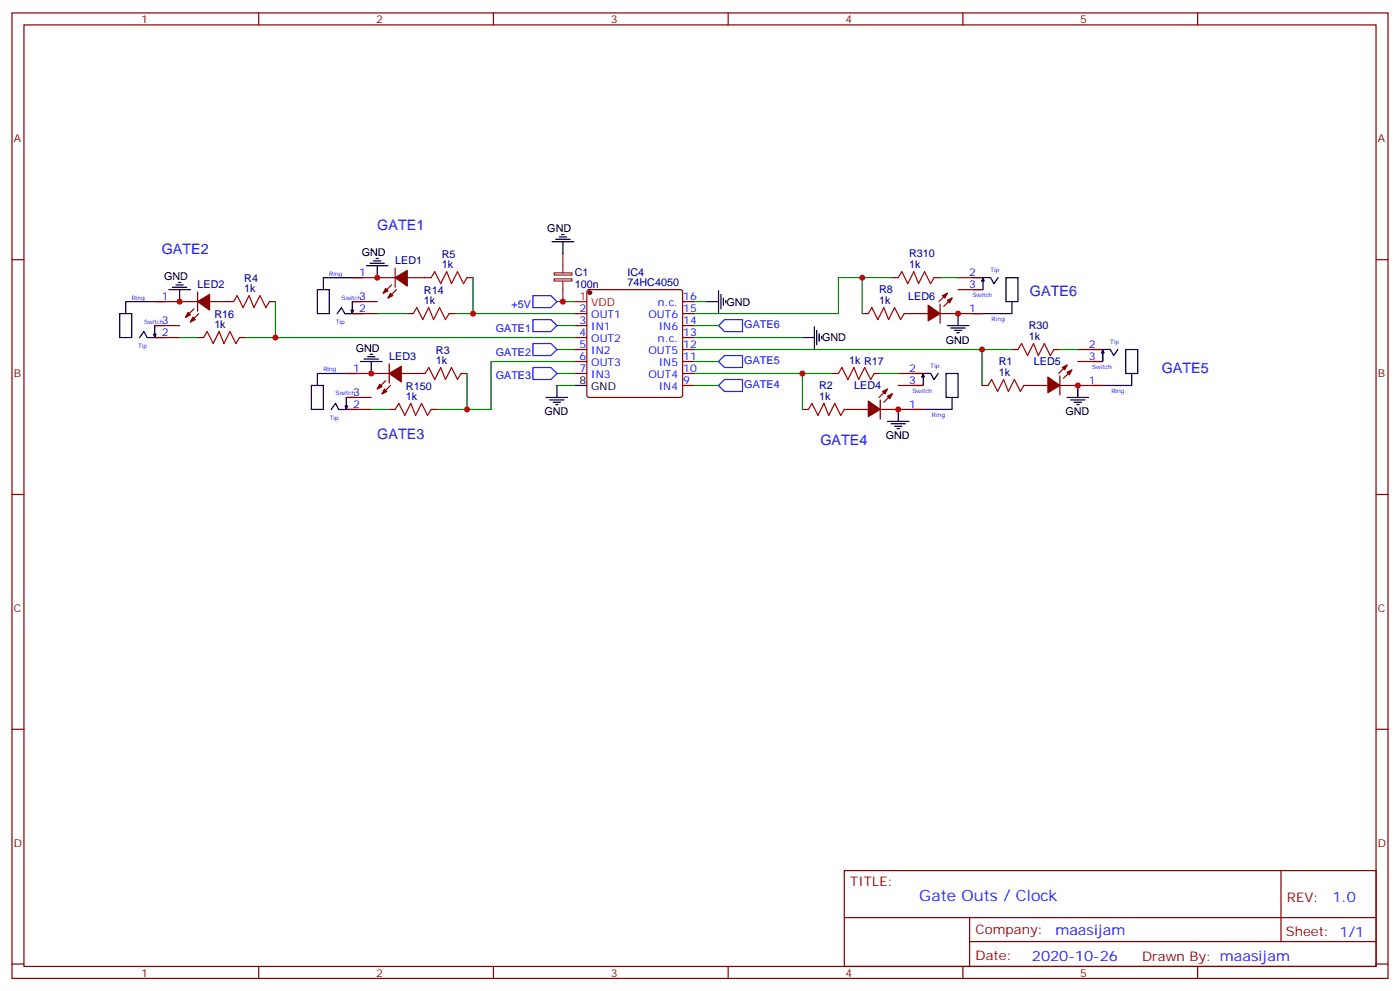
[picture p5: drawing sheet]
<svg xmlns="http://www.w3.org/2000/svg" width="412mm" height="292mm" viewBox="0 0 412 292" stroke-linecap="round" stroke-linejoin="round" font-family="sans-serif">
<g fill="none" stroke="#870000" stroke-width=".35">
<path d="M3.5 3.8h405.4v284.3h-405.4zM7.1 7.3h398.2v277.3h-398.2zM76.2 3.8v3.5M145.3 3.8v3.5M214.5 3.8v3.5M283.6 3.8v3.5M352.8 3.8v3.5M3.5 76.5h3.6M116.4 79v5.6M405.3 76.5h3.6M45.9 95.9h7M45.9 99.4h7"/>
<path d="M45.9 88.8h12.3M57.1 90.9l-2.4 2.5M58.2 99.4h1.8M58.2 86v5.7M58.6 92.4l-2.5 2.4M61.7 88.8h7.1M70.6 99.4h1.7M79.4 88.8h1.7M104.1 92.4h7M104.1 88.8h7M104.1 81.8h12.3M115.4 83.9l-2.5 2.5"/>
<path d="M116.8 85.3l-2.5 2.5M119.9 92.4h1.8M119.9 81.8h7.1M132.3 92.4h1.8M137.6 81.8h1.7M169.3 92.4h3.6M169.3 95.9h3.6M169.3 99.4h3.6M173.1 85.5l.5-.2h26.8l.5 .2 .2 .5v30.3l-.3 .5-.4 .3h-26.8l-.5-.3-.2-.5v-30.3zM201.1 92.4h3.5M201.1 95.9h3.5M201.1 99.4h3.5"/>
<path d="M201.1 88.8h3.5M254 92.4h1.8M262.8 81.8h1.8M266.3 92.4h7.1M275.2 81.8h1.7M276.9 92.4h12.4M276.9 89.5v5.7M279 86.4l-2.4 2.4M280.5 87.8l-2.5 2.4M282.2 81.8h7.1M282.2 85.3h7.1M102.3 110h12.4"/>
<path d="M102.3 117.1h7.1M113.6 112.1l-2.5 2.5M114.7 107.2v5.6M115 113.5l-2.5 2.5M118.2 110h7M135.8 110h1.8M169.3 102.9h3.6M169.3 106.5h3.6M169.3 110h3.6M201.1 102.9h3.5M201.1 106.5h3.5M201.1 110h3.5"/>
<path d="M201.1 113.5h3.5M245.2 110h1.7M257.5 110h1.8M259.3 117.8v5.6M261.4 114.6l-2.5 2.5M262.8 116l-2.5 2.5M264.6 110h7M264.6 113.5h7M289.3 113.5h1.7M298.1 102.9h1.8M301.6 113.5h7.1M310.4 102.9h1.8"/>
<path d="M312.2 113.5h12.4M312.2 110.7v5.6M314.3 107.5l-2.4 2.5M315.7 108.9l-2.4 2.5M317.5 102.9h7.1M317.5 106.5h7.1M102.3 120.6h7.1M114.7 120.6h1.7M127 120.6h1.8M236.4 120.6h1.7M248.7 120.6h7.1M259.3 120.6h12.3"/>
<path d="M3.5 145.6h3.6M405.3 145.6h3.6M3.5 214.8h3.6M405.3 214.8h3.6M248.7 256.4h156.6v28.2h-156.6zM377.3 256.4v20.9M248.7 270.2h156.5M285.6 277.3h119.6M285.6 270.2v14.2M3.5 283.9h3.6M76.2 284.6v3.5M145.3 284.6v3.5"/>
<path d="M214.5 284.6v3.5M283.6 284.6v3.5M352.8 284.6v3.5M405.3 283.9h3.6"/>
</g>
<g fill="#870000" stroke="#870000" stroke-width=".35">
<path d="M314.3 109.6l1.4-.7-.7 1.4z"/>
<path d="M312.9 108.2l1.4-.7-.7 1.4z"/>
<path d="M308.7 111.1l3.5 2.4-3.5 2.1z"/>
<path d="M261.4 116.7l1.4-.7-.7 1.4z"/>
<path d="M260 115.3l1.4-.7-.7 1.4z"/>
<path d="M255.8 118.1l3.5 2.5-3.5 2.1z"/>
<path d="M111.8 113.2l.7 .7-1.4 .7z"/>
<path d="M113.2 114.6l.7 .7-1.4 .7z"/>
<path d="M114.7 110l3.5-2.1v4.6z"/>
<path d="M55.4 92l.7 .7-1.4 .7z"/>
<path d="M56.8 93.4l.7 .7-1.4 .7z"/>
<path d="M58.2 88.8l3.5-2.1v4.6z"/>
<path d="M113.6 84.9l.7 .8-1.4 .7z"/>
<path d="M115 86.4l.7 .7-1.4 .7z"/>
<path d="M116.4 81.8l3.5-2.1v4.5z"/>
<path d="M279 88.5l1.5-.7-.7 1.4z"/>
<path d="M277.6 87.1l1.4-.7-.7 1.4z"/>
<path d="M273.4 89.9l3.5 2.5-3.5 2.1z"/>
<circle cx="173.7" cy="86.2" r=".53"/>
</g>
<path d="M169.3 88.8h3.6" fill="none" stroke="#f00" stroke-width=".35"/>
<g fill="none" stroke="#000" stroke-width=".35">
<path d="M107.9 78.2h6.4M109 77.5h4.2M110.1 76.8h2.1M110.8 76.1h.7M111.1 78.2v3.6M162.6 71.2h6.4M163.7 70.5h4.2M164.7 69.8h2.2M165.5 69.1h.7M165.8 71.2v3.5M35.3 92.4h3.5v7h-3.5zM48.4 95.9h-2.8v3.3l.4-.8h-.8l.3 .7 .1-.3"/>
<path d="M48.7 88.8h-11.6l-.1 3.6M48.7 99.4h-5.4l-.9-1.8-1.3 1.8M49.7 85.3h6.4M50.8 84.6h4.2M51.9 83.9h2.1M52.6 83.2h.7M52.9 85.3v3.5M93.5 85.3h3.5v7.1h-3.5zM106.6 88.8h-2.8v3.3l.4-.8-.8 .1 .4 .7v-.4M106.9 81.8h-11.6l-.1 3.5M106.9 92.4h-5.3l-1-1.8-1.3 1.8M208.1 88.8h3.6"/>
<path d="M211.7 85.7v6.3M212.4 86.7v4.2M213.1 87.8v2.1M213.8 88.5v.7M236.4 99.4h3.5M239.9 96.2v6.4M240.6 97.3v4.2M241.3 98.4v2.1M242 99.1v.7M279 95.9h6.4M280.1 96.6h4.2M281.2 97.3h2.1"/>
<path d="M281.9 98h.7M282.2 92.4v3.5M289.6 82.4v-.4l.3 .8h-.7l.4-.8v3.3h-2.9M294 81.7l-1.2 1.9-1-1.8h-5.4M296.3 81.8h3.6v7h-3.6zM298.2 88.8l-.1 3.6h-11.7M91.7 113.5h3.5v7.1h-3.5zM104.8 117.1h-2.8v3.3l.4-.8h-.8l.4 .7v-.4M105.1 110h-11.6l-.1 3.5M106.2 106.5h6.3M107.2 105.8h4.3M108.3 105.1h2.1"/>
<path d="M109 104.4h.7M109.4 106.5v3.5M160.9 117.1h6.3M161.9 117.8h4.3M163 118.5h2.1M163.7 119.2h.7M164 113.5v3.6M169.3 113.5h3.6M271.9 110.6l.1-.3 .3 .7h-.8l.4-.8v3.3h-2.8M276.4 110l-1.3 1.8-.9-1.8h-5.4M278.7 110h3.5v7.1h-3.5zM280.5 117.1l-.1 3.5h-11.6"/>
<path d="M314.3 117.1h6.4M315.4 117.8h4.2M316.4 118.5h2.2M317.1 119.2h.8M317.5 113.5v3.6M324.8 103.6l.1-.4 .3 .7h-.8l.5-.7v3.3h-2.9M329.3 102.9l-1.3 1.8-.9-1.8h-5.4M331.6 102.9h3.5v7.1h-3.5zM333.4 110v3.5h-11.7M105.2 120.6h-5.4l-1-1.8-1.2 1.8M261.4 124.1h6.4M262.5 124.8h4.2"/>
<path d="M263.5 125.5h2.1M264.2 126.2h.7M264.6 120.6v3.5"/>
</g>
<g fill="none" stroke="#008700" stroke-width=".35">
<path d="M52.9 99.4h5.3M81.1 88.8v10.6h-8.8M81.1 99.4h88.2M111.1 92.4h8.8M139.3 81.8v10.6h-5.2M139.3 92.4h30M164 95.9h5.3M164 88.8h5.3M204.6 99.4h31.8M204.6 95.9h7.1M204.6 88.8h3.5M254 81.8h-7.1v10.6h-42.3"/>
<path d="M262.8 81.8h-8.8v10.6M276.9 81.8h5.3M137.6 110v10.6h-8.8M164 110h5.3M164 113.5h5.3M164 102.9h5.3M169.3 106.5h-24.7v14.1h-7M204.6 102.9h84.7M204.6 106.5h7.1M204.6 110h31.8M204.6 113.5h7.1M245.2 110h-8.8v10.6"/>
<path d="M259.3 110h5.3M298.1 102.9h-8.8v10.6M312.2 102.9h5.3M109.4 120.6h5.3"/>
</g>
<path d="M157 94.1h5.3l1.7 1.8-1.7 1.7h-5.3zM157 87.1h5.3l1.7 1.7-1.7 1.8h-5.3zM211.7 95.9l1.7-1.8h5.3v3.5h-5.3zM157 108.2h5.3l1.7 1.8-1.7 1.8h-5.3zM157 101.2h5.3l1.7 1.7-1.7 1.8h-5.3zM211.7 106.5l1.7-1.8h5.3v3.5h-5.3zM211.7 113.5l1.7-1.7h5.3v3.5h-5.3z" fill="none" stroke="#00f" stroke-width=".35"/>
<path d="M60 99.4l1-1.8 1.8 3.6 1.8-3.6 1.4 3.6 1.7-3.6 1.8 3.6 1.1-1.8M68.8 88.8l1-1.7 1.8 3.5 1.8-3.5 1.4 3.5 1.8-3.5 1.7 3.5 1.1-1.8M121.7 92.4l1.1-1.8 1.7 3.5 1.8-3.5 1.4 3.5 1.8-3.5 1.7 3.5 1.1-1.7M127 81.8l1.1-1.8 1.7 3.5 1.8-3.5 1.4 3.5 1.8-3.5 1.7 3.5 1.1-1.7M255.8 92.4l1-1.8 1.8 3.5 1.7-3.5 1.5 3.5 1.7-3.5 1.8 3.5 1-1.7M264.6 81.8l1-1.8 1.8 3.5 1.8-3.5 1.4 3.5 1.7-3.5 1.8 3.5 1.1-1.7M125.2 110l1.1-1.8 1.8 3.6 1.7-3.6 1.4 3.6 1.8-3.6 1.8 3.6 1-1.8M246.9 110l1.1-1.8 1.8 3.6 1.7-3.6 1.4 3.6 1.8-3.6 1.8 3.6 1-1.8M291 113.5l1.1-1.7 1.8 3.5 1.7-3.5 1.4 3.5 1.8-3.5 1.8 3.5 1-1.8M299.9 102.9l1-1.7 1.8 3.5 1.7-3.5 1.5 3.5 1.7-3.5 1.8 3.5 1-1.8M116.4 120.6l1.1-1.8 1.7 3.5 1.8-3.5 1.4 3.5 1.8-3.5 1.7 3.5 1.1-1.7M238.1 120.6l1.1-1.8 1.7 3.5 1.8-3.5 1.4 3.5 1.8-3.5 1.7 3.5 1.1-1.7" fill="none" stroke="#a10000" stroke-width=".35"/>
<path d="M165.8 74.7v5.7M163.3 82.1h5.2v.7h-5.2zM163.3 80.4h5.2v.6h-5.2zM165.8 82.8v6" fill="none" stroke="#8c2424" stroke-width=".35"/>
<g fill="#c00">
<circle cx="289.3" cy="102.9" r=".88"/>
<circle cx="317.5" cy="113.5" r=".88"/>
<circle cx="137.6" cy="120.6" r=".88"/>
<circle cx="109.4" cy="110" r=".88"/>
<circle cx="139.3" cy="92.4" r=".88"/>
<circle cx="111.1" cy="81.8" r=".88"/>
<circle cx="52.9" cy="88.8" r=".88"/>
<circle cx="81.1" cy="99.4" r=".88"/>
<circle cx="264.6" cy="120.6" r=".88"/>
<circle cx="236.4" cy="110" r=".88"/>
<circle cx="165.8" cy="88.8" r=".88"/>
<circle cx="282.2" cy="92.4" r=".88"/>
<circle cx="254" cy="81.8" r=".88"/>
</g>
<text font-size="4.6" fill="#00f" x="270.8" y="265.4">Gate Outs / Clock</text>
<g font-size="4.2" fill="#00f">
<text x="111.1" y="67.7">GATE1</text>
<text x="47.6" y="74.7">GATE2</text>
<text x="303.4" y="87.1">GATE6</text>
<text x="342.2" y="110">GATE5</text>
<text x="111.1" y="129.4">GATE3</text>
<text x="241.7" y="131.2">GATE4</text>
<text x="392.5" y="265.7">1.0</text>
<text x="310.9" y="275.2">maasijam</text>
<text x="304" y="283">2020-10-26</text>
</g>
<g font-size="3.9" fill="#800">
<text x="250.5" y="261">TITLE:</text>
<text x="379.1" y="265.7">REV:</text>
<text x="287.4" y="275.2">Company:</text>
<text x="378.7" y="275.8">Sheet: 1/1</text>
<text x="287.4" y="282.9">Date:</text>
<text x="336.4" y="282.9">Drawn By: maasijam</text>
</g>
<g font-size="3.2" fill="#800">
<text x="41.6" y="6.8">1</text>
<text x="110.8" y="6.8">2</text>
<text x="179.9" y="6.8">3</text>
<text x="249.1" y="6.8">4</text>
<text x="318.2" y="6.8">5</text>
<text x="4.1" y="41.9">A</text>
<text x="405.9" y="41.9">A</text>
<text x="4.1" y="111.1">B</text>
<text x="405.9" y="111.1">B</text>
<text x="4.1" y="180.2">C</text>
<text x="405.9" y="180.2">C</text>
<text x="4.1" y="249.3">D</text>
<text x="405.9" y="249.3">D</text>
<text x="41.6" y="287.6">1</text>
<text x="110.8" y="287.6">2</text>
<text x="179.9" y="287.6">3</text>
<text x="249.1" y="287.6">4</text>
<text x="318.2" y="287.6">5</text>
</g>
<g font-size="3.2">
<text x="161.2" y="68.4">GND</text>
<text x="106.5" y="75.5">GND</text>
<text x="48.3" y="82.5">GND</text>
<text x="214" y="90">GND</text>
<text x="242.2" y="100.6">GND</text>
<text x="278.6" y="101.2">GND</text>
<text x="104.8" y="103.7">GND</text>
<text x="170.7" y="113.2">8</text>
<text x="174.2" y="114.9">GND</text>
<text x="160.4" y="122.4">GND</text>
<text x="313.8" y="122.3">GND</text>
<text x="260.9" y="129.4">GND</text>
</g>
<g font-size="3.2" fill="#000080">
<text x="116.4" y="77.7">LED1</text>
<text x="130.2" y="76">R5</text>
<text x="267.8" y="75.8">R310</text>
<text x="72" y="83.1">R4</text>
<text x="130.2" y="79">1k</text>
<text x="169.3" y="81.3">C1</text>
<text x="184.8" y="81.3">IC4</text>
<text x="267.8" y="79">1k</text>
<text x="58.2" y="84.7">LED2</text>
<text x="72" y="86">1k</text>
<text x="124.9" y="89.5">1k</text>
<text x="124.9" y="86.6">R14</text>
<text x="169.3" y="84.8">100n</text>
<text x="184.8" y="84.2">74HC4050</text>
<text x="258.9" y="89.5">1k</text>
<text x="259" y="86.4">R8</text>
<text x="267.5" y="88.2">LED6</text>
<text x="63.1" y="93.7">R16</text>
<text x="63.1" y="96.6">1k</text>
<text x="303" y="100.1">1k</text>
<text x="303.1" y="96.9">R30</text>
<text x="114.7" y="105.9">LED3</text>
<text x="128.4" y="107.2">1k</text>
<text x="128.4" y="104.2">R3</text>
<text x="250.1" y="107.2">1k R17</text>
<text x="294.2" y="107.5">R1</text>
<text x="304.6" y="107.6">LED5</text>
<text x="294.2" y="110.7">1k</text>
<text x="119.6" y="117.8">1k</text>
<text x="119.6" y="114.8">R150</text>
<text x="241.3" y="117.8">1k</text>
<text x="241.3" y="114.5">R2</text>
<text x="251.7" y="114.7">LED4</text>
</g>
<g font-size="3.2" fill="#00f">
<text x="105.8" y="81.4">1</text>
<text x="285.5" y="81.4">2</text>
<text x="47.6" y="88.5">1</text>
<text x="105.8" y="88.5">3</text>
<text x="201.3" y="88.5">16</text>
<text x="285.5" y="84.9">3</text>
<text x="47.6" y="95.5">3</text>
<text x="105.8" y="92">2</text>
<text x="150.7" y="90.6">+5V</text>
<text x="170.7" y="92">2</text>
<text x="170.7" y="95.5">3</text>
<text x="174.2" y="93.8">OUT1</text>
<text x="191" y="93.8">OUT6</text>
<text x="193.8" y="90.2">n.c.</text>
<text x="201.3" y="95.5">14</text>
<text x="201.3" y="92">15</text>
<text x="285.5" y="92">1</text>
<text x="47.6" y="99.1">2</text>
<text x="146" y="97.6">GATE1</text>
<text x="170.7" y="99.1">4</text>
<text x="174.2" y="97.3">IN1</text>
<text x="174.2" y="100.8">OUT2</text>
<text x="193.8" y="100.8">n.c.</text>
<text x="194.1" y="97.3">IN6</text>
<text x="201.3" y="99.1">13</text>
<text x="219.3" y="96.6">GATE6</text>
<text x="146" y="104.7">GATE2</text>
<text x="170.7" y="102.6">5</text>
<text x="170.7" y="106.1">6</text>
<text x="174.2" y="104.4">IN2</text>
<text x="174.2" y="107.9">OUT3</text>
<text x="191" y="104.4">OUT5</text>
<text x="194.1" y="107.9">IN5</text>
<text x="201.3" y="106.1">11</text>
<text x="201.3" y="102.6">12</text>
<text x="219.3" y="107.2">GATE5</text>
<text x="320.8" y="106.1">3</text>
<text x="320.8" y="102.6">2</text>
<text x="104.1" y="109.6">1</text>
<text x="146" y="111.8">GATE3</text>
<text x="170.7" y="109.6">7</text>
<text x="174.2" y="111.4">IN3</text>
<text x="191" y="111.4">OUT4</text>
<text x="201.3" y="113.2">9</text>
<text x="201.3" y="109.6">10</text>
<text x="267.9" y="113.2">3</text>
<text x="267.9" y="109.6">2</text>
<text x="320.8" y="113.2">1</text>
<text x="104.1" y="116.7">3</text>
<text x="194.1" y="114.9">IN4</text>
<text x="219.3" y="114.2">GATE4</text>
<text x="104.1" y="120.2">2</text>
<text x="267.9" y="120.2">1</text>
</g>
<g font-size="3.2" fill="#f00">
<text x="170.7" y="88.5">1</text>
<text x="174.2" y="90.2">VDD</text>
</g>
<g font-size="1.8" fill="#00f">
<text x="97" y="81.1">Ring</text>
<text x="291.7" y="80.2">Tip</text>
<text x="38.8" y="88.2">Ring</text>
<text x="100.6" y="88.2">Switch</text>
<text x="286.5" y="87.5">Switch</text>
<text x="42.4" y="95.3">Switch</text>
<text x="98.9" y="95.5">Tip</text>
<text x="292.1" y="94.6">Ring</text>
<text x="327" y="101.4">Tip</text>
<text x="40.7" y="102.5">Tip</text>
<text x="95.2" y="109.4">Ring</text>
<text x="274.1" y="108.4">Tip</text>
<text x="321.7" y="108.7">Switch</text>
<text x="98.9" y="116.4">Switch</text>
<text x="268.8" y="115.6">Switch</text>
<text x="327.4" y="115.7">Ring</text>
<text x="97.1" y="123.7">Tip</text>
<text x="274.5" y="122.7">Ring</text>
</g>
</svg>
